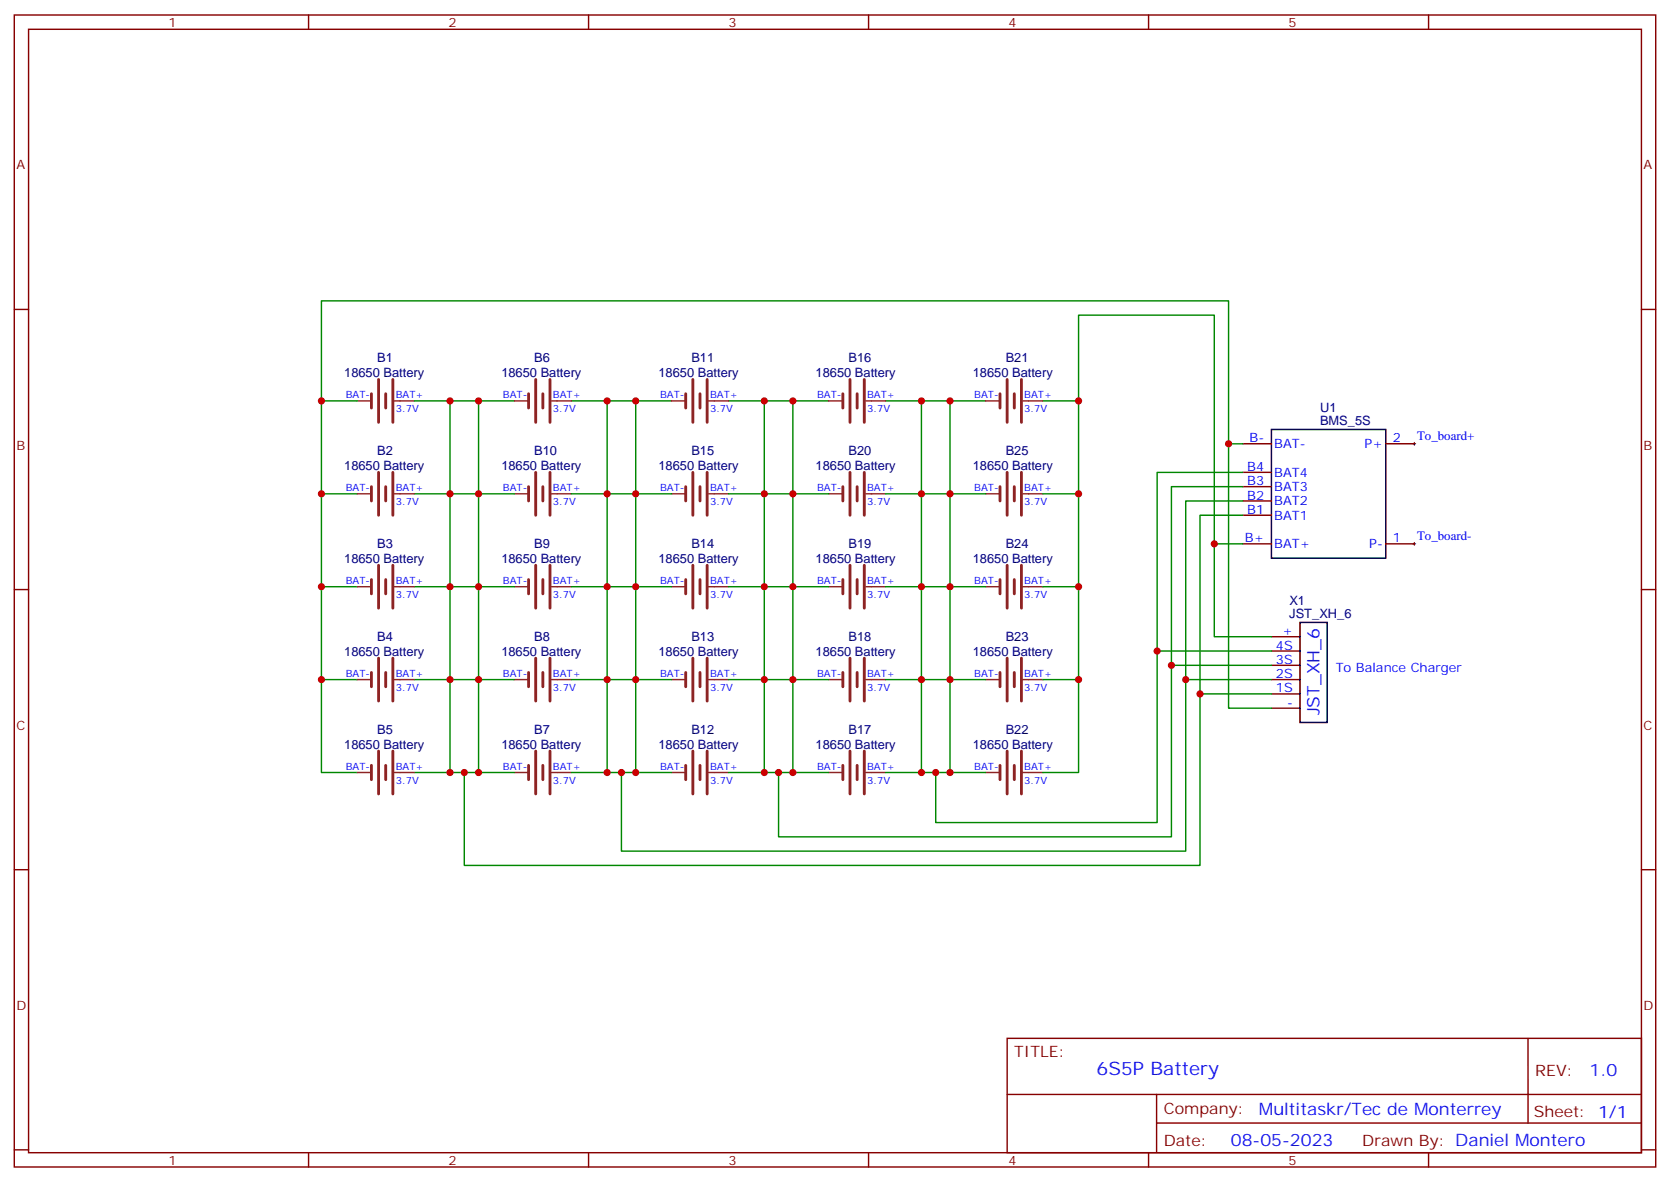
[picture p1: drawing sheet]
<svg xmlns="http://www.w3.org/2000/svg" width="412mm" height="292mm" viewBox="0 0 412 292" stroke-linecap="round" stroke-linejoin="round" font-family="sans-serif">
<g fill="none" stroke="#008700" stroke-width=".35">
<path d="M79.4 99v-24.7h224v35.2h3.5M88.2 99h-8.8v22.9h8.8M102.3 99h8.8v22.9h-8.8M111.1 99h7.1M127 99h-8.8v22.9h8.8M141.1 99h8.8v22.9h-8.8M149.9 99h7.1M165.8 99h-8.8v22.9h8.8M179.9 99h8.8v22.9h-8.8M188.7 99h7.1M204.6 99h-8.8v22.9h8.8M218.7 99h8.8v22.9h-8.8"/>
<path d="M227.5 99h7.1M243.4 99h-8.8v22.9h8.8M257.5 99h8.8v22.9h-8.8M266.3 99v-21.2h33.6v56.4h7M303.4 109.5v65.3h10.6M306.9 116.6h-21.1v86.4h-54.7v-12.3M79.4 121.9v22.9h8.8M266.3 121.9v22.9h-8.8M299.9 134.2v23h14.1M306.9 127.2h-10.6v86.4h-181.6v-22.9M306.9 123.6h-14.1v86.5h-139.3v-19.4M306.9 120.1h-17.6v86.5h-97v-15.9"/>
<path d="M79.4 144.8v22.9h8.8M102.3 144.8h8.8v-22.9h7.1v22.9h8.8M141.1 144.8h8.8v-22.9h7.1v22.9h8.8M179.9 144.8h8.8v-22.9h7.1v22.9h8.8M218.7 144.8h8.8v-22.9h7.1v22.9h8.8M266.3 144.8v22.9h-8.8M79.4 167.7v23h8.8M102.3 167.7h8.8v-22.9h7.1v22.9h8.8M141.1 167.7h8.8v-22.9h7.1v22.9h8.8M179.9 167.7h8.8v-22.9h7.1v22.9h8.8M218.7 167.7h8.8v-22.9h7.1v22.9h8.8M266.3 167.7v23h-8.8"/>
<path d="M285.8 160.7h28.2M289.3 164.2h24.7M292.8 167.7h21.2M296.3 171.3h17.7M102.3 190.7h8.8v-23h7.1v23h8.8M111.1 190.7h7.1M141.1 190.7h8.8v-23h7.1v23h8.8M149.9 190.7h7.1M179.9 190.7h8.8v-23h7.1v23h8.8M188.7 190.7h7.1M218.7 190.7h8.8v-23h7.1v23h8.8M227.5 190.7h7.1"/>
</g>
<g fill="none" stroke="#8c2424" stroke-width=".35">
<path d="M88.2 99h3.5M97.4 99h4.9M127 99h3.5M136.2 99h4.9M165.8 99h3.5M175 99h4.9M204.6 99h3.5M213.8 99h4.9M243.4 99h3.5M252.6 99h4.9M88.2 121.9h3.5M97.4 121.9h4.9"/>
<path d="M127 121.9h3.5M136.2 121.9h4.9M165.8 121.9h3.5M175 121.9h4.9M204.6 121.9h3.5M213.8 121.9h4.9M243.4 121.9h3.5M252.6 121.9h4.9M88.2 144.8h3.5M97.4 144.8h4.9M127 144.8h3.5M136.2 144.8h4.9"/>
<path d="M165.8 144.8h3.5M175 144.8h4.9M204.6 144.8h3.5M213.8 144.8h4.9M243.4 144.8h3.5M252.6 144.8h4.9M88.2 167.7h3.5M97.4 167.7h4.9M127 167.7h3.5M136.2 167.7h4.9M165.8 167.7h3.5M175 167.7h4.9"/>
<path d="M204.6 167.7h3.5M213.8 167.7h4.9M243.4 167.7h3.5M252.6 167.7h4.9M88.2 190.7h3.5M97.4 190.7h4.9M127 190.7h3.5M136.2 190.7h4.9M165.8 190.7h3.5M175 190.7h4.9M204.6 190.7h3.5M213.8 190.7h4.9"/>
<path d="M243.4 190.7h3.5M252.6 190.7h4.9"/>
</g>
<g fill="none" stroke="#8c2424" stroke-width=".71">
<path d="M91.7 97.2v3.5M93.5 93.7v10.5M95.2 97.2v3.5M97 93.7v10.5M130.5 97.2v3.5M132.3 93.7v10.5M134.1 97.2v3.5M135.8 93.7v10.5M169.3 97.2v3.5M171.1 93.7v10.5M172.9 97.2v3.5M174.6 93.7v10.5"/>
<path d="M208.1 97.2v3.5M209.9 93.7v10.5M211.7 97.2v3.5M213.4 93.7v10.5M246.9 97.2v3.5M248.7 93.7v10.5M250.5 97.2v3.5M252.2 93.7v10.5M93.5 116.6v10.6M97 116.6v10.6M132.3 116.6v10.6M135.8 116.6v10.6"/>
<path d="M171.1 116.6v10.6M174.6 116.6v10.6M209.9 116.6v10.6M213.4 116.6v10.6M248.7 116.6v10.6M252.2 116.6v10.6M91.7 120.1v3.5M93.5 139.5v10.6M95.2 120.1v3.5M97 139.5v10.6M130.5 120.1v3.5M132.3 139.5v10.6"/>
<path d="M134.1 120.1v3.5M135.8 139.5v10.6M169.3 120.1v3.5M171.1 139.5v10.6M172.9 120.1v3.5M174.6 139.5v10.6M208.1 120.1v3.5M209.9 139.5v10.6M211.7 120.1v3.5M213.4 139.5v10.6M246.9 120.1v3.5M248.7 139.5v10.6"/>
<path d="M250.5 120.1v3.5M252.2 139.5v10.6M91.7 143.1v3.5M95.2 143.1v3.5M130.5 143.1v3.5M134.1 143.1v3.5M169.3 143.1v3.5M172.9 143.1v3.5M208.1 143.1v3.5M211.7 143.1v3.5M246.9 143.1v3.5M250.5 143.1v3.5"/>
<path d="M91.7 166v3.5M93.5 162.5v10.5M95.2 166v3.5M97 162.5v10.5M130.5 166v3.5M132.3 162.5v10.5M134.1 166v3.5M135.8 162.5v10.5M169.3 166v3.5M171.1 162.5v10.5M172.9 166v3.5M174.6 162.5v10.5"/>
<path d="M208.1 166v3.5M209.9 162.5v10.5M211.7 166v3.5M213.4 162.5v10.5M246.9 166v3.5M248.7 162.5v10.5M250.5 166v3.5M252.2 162.5v10.5M91.7 188.9v3.5M93.5 185.4v10.6M95.2 188.9v3.5M97 185.4v10.6"/>
<path d="M130.5 188.9v3.5M132.3 185.4v10.6M134.1 188.9v3.5M135.8 185.4v10.6M169.3 188.9v3.5M171.1 185.4v10.6M172.9 188.9v3.5M174.6 185.4v10.6M208.1 188.9v3.5M209.9 185.4v10.6M211.7 188.9v3.5M213.4 185.4v10.6"/>
<path d="M246.9 188.9v3.5M248.7 185.4v10.6M250.5 188.9v3.5M252.2 185.4v10.6"/>
</g>
<g fill="none" stroke="#870000" stroke-width=".35">
<path d="M3.5 3.7h405.4v284.3h-405.4zM7.1 7.2h398.2v277.3h-398.2zM76.2 3.7v3.5M145.3 3.7v3.5M214.5 3.7v3.5M283.6 3.7v3.5M352.8 3.7v3.5M3.5 76.4h3.6M405.3 76.4h3.6M306.9 109.5h7.1M306.9 116.6h7.1M342.2 109.5h7"/>
<path d="M306.9 134.2h7.1M306.9 127.2h7.1M306.9 123.6h7.1M306.9 120.1h7.1M342.2 134.2h7M3.5 145.5h3.6M314 157.2h7M405.3 145.5h3.6M314 174.8h7M314 171.3h7M314 167.7h7M314 164.2h7"/>
<path d="M314 160.7h7M3.5 214.7h3.6M405.3 214.7h3.6M248.7 256.3h156.6v28.2h-156.6zM377.3 256.3v20.9M248.7 270.1h156.5M285.6 277.2h119.6M285.6 270.1v14.2M3.5 283.8h3.6M76.2 284.5v3.5M145.3 284.5v3.5M214.5 284.5v3.5"/>
<path d="M283.6 284.5v3.5M352.8 284.5v3.5M405.3 283.8h3.6"/>
</g>
<path d="M348.9 109.5h.7M349.2 109.2v.7M348.9 134.2h.7M349.2 133.9v.7" fill="none" stroke="#000" stroke-width=".25"/>
<path d="M314 106h28.2v31.8h-28.2zM321 153.6h6.7v24.7h-6.7z" fill="none" stroke="#000" stroke-width=".35"/>
<g fill="#c00">
<circle cx="234.6" cy="99" r=".88"/>
<circle cx="227.5" cy="99" r=".88"/>
<circle cx="195.8" cy="99" r=".88"/>
<circle cx="188.7" cy="99" r=".88"/>
<circle cx="157" cy="99" r=".88"/>
<circle cx="149.9" cy="99" r=".88"/>
<circle cx="118.2" cy="99" r=".88"/>
<circle cx="111.1" cy="99" r=".88"/>
<circle cx="234.6" cy="190.7" r=".88"/>
<circle cx="227.5" cy="190.7" r=".88"/>
<circle cx="195.8" cy="190.7" r=".88"/>
<circle cx="188.7" cy="190.7" r=".88"/>
<circle cx="157" cy="190.7" r=".88"/>
<circle cx="149.9" cy="190.7" r=".88"/>
<circle cx="118.2" cy="190.7" r=".88"/>
<circle cx="111.1" cy="190.7" r=".88"/>
<circle cx="234.6" cy="121.9" r=".88"/>
<circle cx="234.6" cy="144.8" r=".88"/>
<circle cx="234.6" cy="167.7" r=".88"/>
<circle cx="266.3" cy="121.9" r=".88"/>
<circle cx="266.3" cy="144.8" r=".88"/>
<circle cx="266.3" cy="167.7" r=".88"/>
<circle cx="195.8" cy="121.9" r=".88"/>
<circle cx="195.8" cy="144.8" r=".88"/>
<circle cx="195.8" cy="167.7" r=".88"/>
<circle cx="227.5" cy="121.9" r=".88"/>
<circle cx="227.5" cy="144.8" r=".88"/>
<circle cx="227.5" cy="167.7" r=".88"/>
<circle cx="157" cy="121.9" r=".88"/>
<circle cx="157" cy="144.8" r=".88"/>
<circle cx="157" cy="167.7" r=".88"/>
<circle cx="188.7" cy="121.9" r=".88"/>
<circle cx="188.7" cy="144.8" r=".88"/>
<circle cx="188.7" cy="167.7" r=".88"/>
<circle cx="118.2" cy="121.9" r=".88"/>
<circle cx="118.2" cy="144.8" r=".88"/>
<circle cx="118.2" cy="167.7" r=".88"/>
<circle cx="149.9" cy="121.9" r=".88"/>
<circle cx="149.9" cy="144.8" r=".88"/>
<circle cx="149.9" cy="167.7" r=".88"/>
<circle cx="111.1" cy="167.7" r=".88"/>
<circle cx="111.1" cy="144.8" r=".88"/>
<circle cx="111.1" cy="121.9" r=".88"/>
<circle cx="79.4" cy="167.7" r=".88"/>
<circle cx="79.4" cy="144.8" r=".88"/>
<circle cx="79.4" cy="121.9" r=".88"/>
<circle cx="79.4" cy="99" r=".88"/>
<circle cx="266.3" cy="99" r=".88"/>
<circle cx="114.7" cy="190.7" r=".88"/>
<circle cx="153.5" cy="190.7" r=".88"/>
<circle cx="192.3" cy="190.7" r=".88"/>
<circle cx="231.1" cy="190.7" r=".88"/>
<circle cx="299.9" cy="134.2" r=".88"/>
<circle cx="303.4" cy="109.5" r=".88"/>
<circle cx="285.8" cy="160.7" r=".88"/>
<circle cx="289.3" cy="164.2" r=".88"/>
<circle cx="292.8" cy="167.7" r=".88"/>
<circle cx="296.3" cy="171.3" r=".88"/>
</g>
<text font-size="4.6" fill="#00f" x="270.8" y="265.3">6S5P Battery</text>
<g font-size="4.2" fill="#00f">
<text x="325.9" y="176.6" transform="rotate(-90 325.9 176.6)">JST_XH_6</text>
<text x="392.5" y="265.6">1.0</text>
<text x="310.9" y="275.1">Multitaskr/Tec de Monterrey</text>
<text x="304" y="282.9">08-05-2023</text>
</g>
<g font-size="3.9" fill="#800">
<text x="250.5" y="260.9">TITLE:</text>
<text x="379.1" y="265.6">REV:</text>
<text x="287.4" y="275.1">Company:</text>
<text x="378.7" y="275.7">Sheet: 1/1</text>
<text x="287.4" y="282.8">Date:</text>
<text x="336.4" y="282.8">Drawn By: Daniel Montero</text>
</g>
<g font-size="3.2" fill="#800">
<text x="41.6" y="6.7">1</text>
<text x="110.8" y="6.7">2</text>
<text x="179.9" y="6.7">3</text>
<text x="249.1" y="6.7">4</text>
<text x="318.2" y="6.7">5</text>
<text x="4.1" y="41.8">A</text>
<text x="405.9" y="41.8">A</text>
<text x="4.1" y="110.9">B</text>
<text x="405.9" y="110.9">B</text>
<text x="4.1" y="180.1">C</text>
<text x="405.9" y="180.1">C</text>
<text x="4.1" y="249.2">D</text>
<text x="405.9" y="249.2">D</text>
<text x="41.6" y="287.5">1</text>
<text x="110.8" y="287.5">2</text>
<text x="179.9" y="287.5">3</text>
<text x="249.1" y="287.5">4</text>
<text x="318.2" y="287.5">5</text>
</g>
<g font-size="3.2" fill="#000080">
<text x="93.1" y="89.4">B1</text>
<text x="131.9" y="89.4">B6</text>
<text x="170.7" y="89.4">B11</text>
<text x="209.5" y="89.4">B16</text>
<text x="248.3" y="89.4">B21</text>
<text x="85" y="93.1">18650 Battery</text>
<text x="123.8" y="93.1">18650 Battery</text>
<text x="162.6" y="93.1">18650 Battery</text>
<text x="201.4" y="93.1">18650 Battery</text>
<text x="240.2" y="93.1">18650 Battery</text>
<text x="326" y="101.6">U1</text>
<text x="326" y="104.8">BMS_5S</text>
<text x="93.1" y="112.4">B2</text>
<text x="131.9" y="112.4">B10</text>
<text x="170.7" y="112.4">B15</text>
<text x="209.5" y="112.4">B20</text>
<text x="248.3" y="112.4">B25</text>
<text x="85" y="116">18650 Battery</text>
<text x="123.8" y="116">18650 Battery</text>
<text x="162.6" y="116">18650 Battery</text>
<text x="201.4" y="116">18650 Battery</text>
<text x="240.2" y="116">18650 Battery</text>
<text x="93.1" y="135.3">B3</text>
<text x="131.9" y="135.3">B9</text>
<text x="170.7" y="135.3">B14</text>
<text x="209.5" y="135.3">B19</text>
<text x="248.3" y="135.3">B24</text>
<text x="85" y="138.9">18650 Battery</text>
<text x="123.8" y="138.9">18650 Battery</text>
<text x="162.6" y="138.9">18650 Battery</text>
<text x="201.4" y="138.9">18650 Battery</text>
<text x="240.2" y="138.9">18650 Battery</text>
<text x="318.4" y="149.3">X1</text>
<text x="318.4" y="152.5">JST_XH_6</text>
<text x="85" y="161.9">18650 Battery</text>
<text x="93.1" y="158.2">B4</text>
<text x="123.8" y="161.9">18650 Battery</text>
<text x="131.9" y="158.2">B8</text>
<text x="162.6" y="161.9">18650 Battery</text>
<text x="170.7" y="158.2">B13</text>
<text x="201.4" y="161.9">18650 Battery</text>
<text x="209.5" y="158.2">B18</text>
<text x="240.2" y="161.9">18650 Battery</text>
<text x="248.3" y="158.2">B23</text>
<text x="85" y="184.8">18650 Battery</text>
<text x="93.1" y="181.2">B5</text>
<text x="123.8" y="184.8">18650 Battery</text>
<text x="131.9" y="181.2">B7</text>
<text x="162.6" y="184.8">18650 Battery</text>
<text x="170.7" y="181.2">B12</text>
<text x="201.4" y="184.8">18650 Battery</text>
<text x="209.5" y="181.2">B17</text>
<text x="240.2" y="184.8">18650 Battery</text>
<text x="248.3" y="181.2">B22</text>
</g>
<g font-size="3.2" fill="#00f">
<text x="308.6" y="109.2">B-</text>
<text x="314.7" y="110.6">BAT-</text>
<text x="337" y="110.6">P+</text>
<text x="344" y="109.2">2</text>
<text x="350" y="108.7">To_board+</text>
<text x="308" y="119.8">B3</text>
<text x="308" y="116.2">B4</text>
<text x="314.7" y="117.7">BAT4</text>
<text x="308" y="123.3">B2</text>
<text x="314.7" y="124.7">BAT2</text>
<text x="314.7" y="121.2">BAT3</text>
<text x="308" y="126.8">B1</text>
<text x="314.7" y="128.2">BAT1</text>
<text x="307.4" y="133.9">B+</text>
<text x="314.7" y="135.3">BAT+</text>
<text x="338.1" y="135.3">P-</text>
<text x="344" y="133.9">1</text>
<text x="350" y="133.3">To_board-</text>
<text x="315.1" y="160.3">4S</text>
<text x="316.7" y="156.8">+</text>
<text x="315.1" y="167.4">2S</text>
<text x="315.1" y="163.9">3S</text>
<text x="329.8" y="166">To Balance Charger</text>
<text x="315.1" y="170.9">1S</text>
<text x="317.8" y="174.4">-</text>
</g>
<g font-size="2.5" fill="#00f">
<text x="85.4" y="98.2">BAT-</text>
<text x="97.7" y="98.2">BAT+</text>
<text x="97.7" y="101.8">3.7V</text>
<text x="124.2" y="98.2">BAT-</text>
<text x="136.5" y="98.2">BAT+</text>
<text x="136.5" y="101.8">3.7V</text>
<text x="163" y="98.2">BAT-</text>
<text x="175.3" y="98.2">BAT+</text>
<text x="175.3" y="101.8">3.7V</text>
<text x="201.8" y="98.2">BAT-</text>
<text x="214.1" y="98.2">BAT+</text>
<text x="214.1" y="101.8">3.7V</text>
<text x="240.6" y="98.2">BAT-</text>
<text x="252.9" y="98.2">BAT+</text>
<text x="252.9" y="101.8">3.7V</text>
<text x="85.4" y="121.2">BAT-</text>
<text x="97.7" y="121.2">BAT+</text>
<text x="97.7" y="124.7">3.7V</text>
<text x="124.2" y="121.2">BAT-</text>
<text x="136.5" y="121.2">BAT+</text>
<text x="136.5" y="124.7">3.7V</text>
<text x="163" y="121.2">BAT-</text>
<text x="175.3" y="121.2">BAT+</text>
<text x="175.3" y="124.7">3.7V</text>
<text x="201.8" y="121.2">BAT-</text>
<text x="214.1" y="121.2">BAT+</text>
<text x="214.1" y="124.7">3.7V</text>
<text x="240.6" y="121.2">BAT-</text>
<text x="252.9" y="121.2">BAT+</text>
<text x="252.9" y="124.7">3.7V</text>
<text x="85.4" y="144.1">BAT-</text>
<text x="97.7" y="144.1">BAT+</text>
<text x="97.7" y="147.6">3.7V</text>
<text x="124.2" y="144.1">BAT-</text>
<text x="136.5" y="144.1">BAT+</text>
<text x="136.5" y="147.6">3.7V</text>
<text x="163" y="144.1">BAT-</text>
<text x="175.3" y="144.1">BAT+</text>
<text x="175.3" y="147.6">3.7V</text>
<text x="201.8" y="144.1">BAT-</text>
<text x="214.1" y="144.1">BAT+</text>
<text x="214.1" y="147.6">3.7V</text>
<text x="240.6" y="144.1">BAT-</text>
<text x="252.9" y="144.1">BAT+</text>
<text x="252.9" y="147.6">3.7V</text>
<text x="85.4" y="167">BAT-</text>
<text x="97.7" y="167">BAT+</text>
<text x="124.2" y="167">BAT-</text>
<text x="136.5" y="167">BAT+</text>
<text x="163" y="167">BAT-</text>
<text x="175.3" y="167">BAT+</text>
<text x="201.8" y="167">BAT-</text>
<text x="214.1" y="167">BAT+</text>
<text x="240.6" y="167">BAT-</text>
<text x="252.9" y="167">BAT+</text>
<text x="97.7" y="170.6">3.7V</text>
<text x="136.5" y="170.6">3.7V</text>
<text x="175.3" y="170.6">3.7V</text>
<text x="214.1" y="170.6">3.7V</text>
<text x="252.9" y="170.6">3.7V</text>
<text x="85.4" y="190">BAT-</text>
<text x="97.7" y="190">BAT+</text>
<text x="124.2" y="190">BAT-</text>
<text x="136.5" y="190">BAT+</text>
<text x="163" y="190">BAT-</text>
<text x="175.3" y="190">BAT+</text>
<text x="201.8" y="190">BAT-</text>
<text x="214.1" y="190">BAT+</text>
<text x="240.6" y="190">BAT-</text>
<text x="252.9" y="190">BAT+</text>
<text x="97.7" y="193.5">3.7V</text>
<text x="136.5" y="193.5">3.7V</text>
<text x="175.3" y="193.5">3.7V</text>
<text x="214.1" y="193.5">3.7V</text>
<text x="252.9" y="193.5">3.7V</text>
</g>
</svg>
